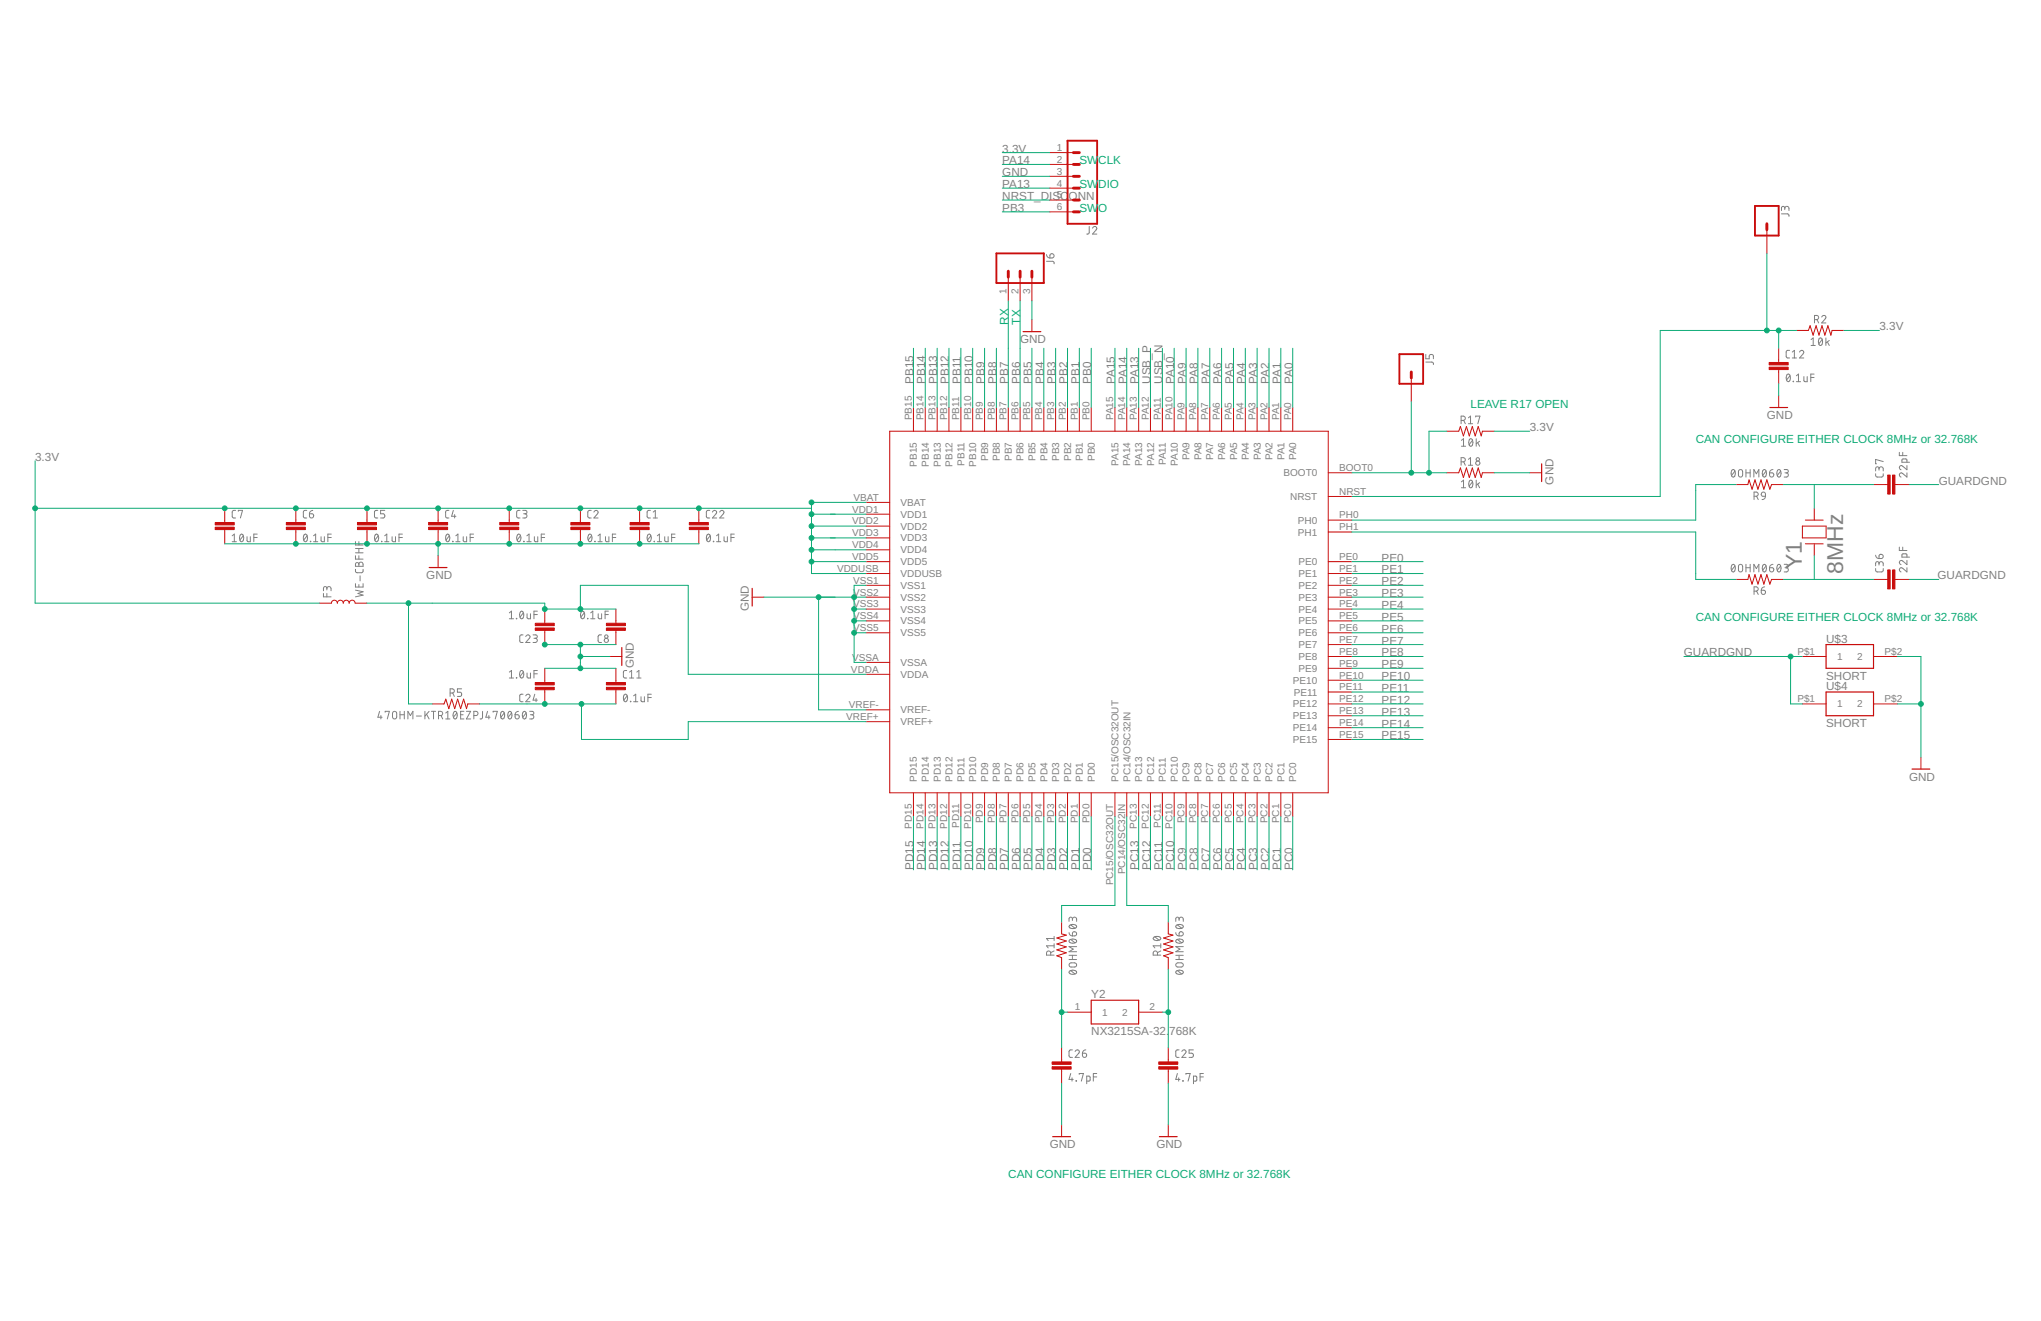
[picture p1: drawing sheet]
<svg xmlns="http://www.w3.org/2000/svg" width="432mm" height="279mm" viewBox="0 0 432 279" stroke-linecap="round" stroke-linejoin="round" font-family="sans-serif">
<g fill="none" stroke="#808080" stroke-width=".21">
<path d="M221.4 55.3h1.4l.2 .5M221.4 53.8l.3 .6 .4 .2M222.2 53.8a.46 .46 0 0 1 .8 .1 .46 .46 0 0 1-.4 .7h-.5zM230.4 47.9v1.4l-.2 .2h-.3M231.1 48.3a.44 .44 0 0 1 .7-.4 .44 .44 0 0 1 .1 .7l-.8 .9h1M376.9 45.2l1.4 .1 .2 .5M377.6 44.1a.44 .44 0 0 1 .4-.5 .44 .44 0 0 1 .5 .5v.4M377.6 44.3v-.3a.35 .35 0 0 0-.4-.4 .35 .35 0 0 0-.3 .4v.5M301.6 76.6h1.4l.3 .5M301.6 75v.9h.8v-.6a.45 .45 0 0 1 .4-.3 .45 .45 0 0 1 .5 .3v.6M378.1 79.2l.2-.1a.95 .95 0 0 1 0 1.6 1.02 1.02 0 0 1-.2-1.5zM378.6 74.1h-.5l-.2 .4v1l.2 .2h.5"/>
<path d="M378.7 79.5l-.7 .9M379.2 75.7h.9M379.2 74.5l.4-.4v1.6M380 79.5l.5-.4v1.6M380.7 74.5a.44 .44 0 0 1 .7-.4 .44 .44 0 0 1 .1 .7l-.8 .9h.9M381.6 79.7l.1 .9 .2 .1h.4v-1M383.1 79.8h.7M383.2 71.8l.4-.3v1.6M383.2 73.1h.8M383.8 79.1h-.7v1.6M383.9 67.6h.4a.44 .44 0 0 0 .5-.4 .44 .44 0 0 0-.5-.5h-.4v1.6M384.4 67.6l.4 .7"/>
<path d="M384.9 71.6l.2-.1a.93 .93 0 0 1 0 1.6 1.01 1.01 0 0 1-.2-1.5zM385.4 67.1a.44 .44 0 0 1 .6-.4 .44 .44 0 0 1 .2 .7l-.8 .9h.9M385.5 71.8l-.7 .9M386.3 71.5v1.6M386.6 72.3l.4 .8M387 72l-.7 .5M309.1 88.9h.5a.46 .46 0 0 0 .4-.4 .46 .46 0 0 0-.4-.5h-.5v1.6M309.1 97.7h.5a.44 .44 0 0 0 .4-.5 .44 .44 0 0 0-.4-.4h-.5v1.6M309.2 93.1l.4-.3v1.6M309.2 94.4h.9M309.7 88.9l.3 .7M309.7 97.7l.3 .7"/>
<path d="M310.7 88.4l.4-.4v1.6M310.7 97.2l.4-.4v1.6M310.7 89.6h.9M310.7 98.4h.9M310.9 92.9l.3-.1a.93 .93 0 0 1 0 1.6 1.01 1.01 0 0 1-.3-1.5zM311.5 93.1l-.7 .9M312.2 88.2v-.2h.9l-.4 1.6M312.3 92.8v1.6M312.6 93.6l.4 .8M313 93.3l-.7 .6M366.4 99.4l.3-.1a.93 .93 0 0 1 0 1.6 .97 .97 0 0 1-.3-1.5zM367.1 99.7l-.8 .9"/>
<path d="M367.9 99.4l.3-.1 .4 .1 .1 1.1a.44 .44 0 0 1-.5 .4 .44 .44 0 0 1-.4-.4zM369.4 99.3v1.6M370.3 99.3v1.6M373 99.4l.3-.1a.93 .93 0 0 1 0 1.6 .99 .99 0 0 1-.3-1.5zM373.6 99.7l-.7 .9M375.1 99.3l-.6 .3-.1 .4M376.1 99.4l.3-.1a.93 .93 0 0 1 0 1.6 .97 .97 0 0 1-.3-1.5zM376.7 99.7l-.7 .9M377.5 99.3h.5a.35 .35 0 0 1 .4 .4 .35 .35 0 0 1-.4 .3h-.4M379.4 80.6l.1 .1zM380 80.7h.9M397.5 99.2a.44 .44 0 0 1 .5-.5 .44 .44 0 0 1 .4 .5v.4"/>
<path d="M397.5 99.4v-.3a.36 .36 0 0 0-.3-.4 .36 .36 0 0 0-.4 .4v.5M398.4 97.6l-1.6-.4v.9h.2M401.8 95.7v.7h1.6M402.5 95.7v.7M403.4 98.5v.9l-.9-.8a.43 .43 0 0 0-.6 .1 .43 .43 0 0 0 .3 .7M403.4 97.8v-.7h-.8l-.2 .1v.6h1.6M49.1 114.6h.9M49.1 113.3l.5-.3v1.6M49.8 107.9l-.5 .1-.2 .3v1l.2 .2 .5 .1M50.4 108.1v-.2h.9l-.4 1.7M50.9 113.1l.2-.1a.95 .95 0 0 1 0 1.6 1.04 1.04 0 0 1-.2-1.5zM51.5 113.3l-.7 .9"/>
<path d="M52.3 113.5v.9l.2 .2h.5v-1.1M53.7 113.7h.7M54.4 113h-.7v1.6M64.4 113.1l.2-.1a.95 .95 0 0 1 0 1.6 1 1 0 0 1-.2-1.5zM64.9 107.9l-.5 .1-.2 .3v1l.2 .2 .5 .1M65 113.3l-.7 .9M65.5 108.7h.5a.44 .44 0 0 1 .4 .5 .44 .44 0 0 1-.5 .3 .44 .44 0 0 1-.4-.4zM65.7 114.5v.1zM66.2 107.9l-.6 .3-.1 .5M66.3 114.6h.9M66.3 113.3l.5-.3v1.6M67.9 113.5v.9l.3 .2h.4v-1.1"/>
<path d="M69.4 113.7h.7M70.1 113h-.7v1.6M75.2 114.6v.7h1.6M75.2 117.5v.8h1.6M75.2 116.9h1.6M75.2 116h1.6M75.3 119.1l.4-.1 .2 .3a.44 .44 0 0 1 .5-.4 .44 .44 0 0 1 .4 .4v.5h-1.6zM75.9 114.6v.7M75.9 116v.9M75.9 117.5v.8M75.9 119.3v.5M79.4 113.1l.3-.1a.95 .95 0 0 1 0 1.6 1 1 0 0 1-.3-1.5z"/>
<path d="M79.9 107.9l-.5 .1-.2 .3v1l.2 .2 .5 .1M80 113.3l-.7 .9M80.7 114.5l.1 .1zM81.4 114.6h.9M81.4 113.3l.4-.3v1.6M81.4 107.9h-.9v.8h.5a.45 .45 0 0 1 .4 .4 .45 .45 0 0 1-.4 .5h-.5M83 113.5v.9l.2 .2h.5v-1.1M84.4 113.7h.7M85.1 113h-.7v1.6M94.5 113.1l.2-.1a.95 .95 0 0 1 0 1.6 1 1 0 0 1-.2-1.5zM95 107.9l-.6 .2-.1 .2v1l.2 .2 .5 .1M95.1 113.3l-.7 .9"/>
<path d="M95.8 114.5v.1zM95.9 107.9l-.4 1.3h1M96.2 108.8v.8M96.4 114.6h.9M96.4 113.3l.5-.3v1.6M98 113.5v.9l.3 .2h.4v-1.1M99.5 113.7h.7M100.2 113h-.7v1.6M109.5 113.1l.2-.1a.93 .93 0 0 1 0 1.6 1.02 1.02 0 0 1-.2-1.5zM110 107.9l-.5 .1-.2 .3v1l.2 .2 .5 .1M110.1 113.3l-.7 .9M110.6 107.9h.5a.36 .36 0 0 1 .4 .4 .36 .36 0 0 1-.4 .4h-.3"/>
<path d="M110.8 114.5l.1 .1zM111 108.7a.44 .44 0 0 1 .5 .4 .44 .44 0 0 1-.5 .5h-.4M111.5 114.6h.9M111.5 113.3l.4-.3v1.6M113.1 113.5v.9l.2 .2h.5v-1.1M114.5 113.7h.7M115.2 113h-.7v1.6M124.6 113.1l.2-.1a.95 .95 0 0 1 0 1.6 1.02 1.02 0 0 1-.2-1.5zM125.1 107.9l-.5 .1-.2 .3v1l.2 .2 .5 .1M125.2 113.3l-.8 .9M125.6 108.3a.44 .44 0 0 1 .7-.3 .44 .44 0 0 1 .1 .7l-.8 .9h.9M125.8 114.5l.1 .1z"/>
<path d="M126.5 114.6h.9M126.5 113.3l.5-.3v1.6M128.1 113.5v.9l.3 .2h.4v-1.1M129.6 113.7h.7M130.3 113h-.7v1.6M137.1 113.1l.3-.1a.95 .95 0 0 1 0 1.6 1 1 0 0 1-.3-1.5zM137.6 107.9l-.5 .1-.2 .3v1l.2 .2 .5 .1M137.7 113.3l-.7 .9M138.2 109.6h.9M138.2 108.3l.4-.4v1.7M138.4 114.5l.1 .1zM139.1 114.6h.9"/>
<path d="M139.1 113.3l.4-.3v1.6M140.6 113.5l.1 .9 .2 .2h.5v-1.1M142.1 113.7h.7M142.8 113h-.7v1.6M149.6 113.1l.3-.1a.95 .95 0 0 1 0 1.6 1.02 1.02 0 0 1-.3-1.5zM150.2 107.9l-.6 .1-.2 .3 .1 1 .1 .2 .6 .1M150.2 113.3l-.7 .9M150.7 108.3a.44 .44 0 0 1 .6-.3 .44 .44 0 0 1 .2 .7l-.8 .9h.9M150.9 114.5l.1 .1zM151.6 114.6h.9M151.6 113.3l.4-.3v1.6M152.3 108.3a.44 .44 0 0 1 .6-.3 .44 .44 0 0 1 .1 .7l-.7 .9h.9"/>
<path d="M153.2 113.5v.9l.2 .2h.5v-1.1M154.6 113.7h.7M155.3 113h-.7v1.6M309.2 101.9l.4-.3v1.6M309.2 103.2h.9M310.9 101.7l.3-.1a.95 .95 0 0 1 0 1.6 1.04 1.04 0 0 1-.3-1.5zM311.5 101.9l-.7 .9M312.3 101.6v1.6M312.6 102.4l.4 .8M313 102.1l-.7 .5M366.4 119.5l.3-.1a.95 .95 0 0 1 0 1.6 1 1 0 0 1-.3-1.5zM367.1 119.7l-.8 .9"/>
<path d="M367.9 119.5l.3-.1 .4 .1 .1 1a.44 .44 0 0 1-.5 .5 .44 .44 0 0 1-.4-.5zM369.4 119.4v1.6M369.4 100h.9M370.3 119.4v1.6M371.1 100.9v-1.6l.5 .9 .5-.9v1.6M371.1 105h.4a.44 .44 0 0 0 .5-.5 .44 .44 0 0 0-.5-.4h-.4v1.6M371.6 105l.4 .7M372.7 104.2l.4-.1 .3 .1 .1 .8-.8-.1-.1-.4zM373 119.5l.3-.1a.95 .95 0 0 1 0 1.6 1.02 1.02 0 0 1-.3-1.5zM373.5 105l-.1 .4-.6 .3M373.6 119.7l-.7 .9M374.4 100h.5a.44 .44 0 0 1 .4 .5 .44 .44 0 0 1-.5 .4 .44 .44 0 0 1-.4-.4z"/>
<path d="M375.1 119.4l-.6 .3-.1 .4M376.1 119.5l.3-.1a.95 .95 0 0 1 0 1.6 1 1 0 0 1-.3-1.5zM376.7 119.7l-.7 .9M377.5 119.4h.5a.36 .36 0 0 1 .4 .3 .36 .36 0 0 1-.4 .4h-.4M377.9 100a.44 .44 0 0 1 .5 .5 .44 .44 0 0 1-.5 .4h-.4M396.8 117.4l.3 .6 .4 .1M396.8 100.2l.1 .5 .3 .2h1l.2-.2v-.5M397.5 119.2a.44 .44 0 0 1 .5-.4 .44 .44 0 0 1 .4 .4v.5M397.5 119.5v-.4a.36 .36 0 0 0-.3-.3 .36 .36 0 0 0-.4 .3v.6M397.6 117.3a.46 .46 0 0 1 .8 .2 .46 .46 0 0 1-.4 .6h-.5zM401.8 115.7v.7h1.6M402.5 115.7v.7"/>
<path d="M403.4 118.5v.9l-.9-.7a.44 .44 0 0 0-.6 .1 .44 .44 0 0 0 .3 .6M403.4 117.8v-.5l-.1-.2-.9 .2v.5h1.6M403.4 100v.9l-.9-.7a.43 .43 0 0 0-.6 .1 .43 .43 0 0 0 .3 .6M68.4 125.5v.7h1.6M69.2 124.5a.44 .44 0 0 1 .4-.4 .44 .44 0 0 1 .4 .4v.4M69.2 124.8v-.4a.36 .36 0 0 0-.4-.3 .36 .36 0 0 0-.4 .3v.5M69.2 125.5v.7M75.2 120.4v.5l.4 .2h1l.2-.2v-.5M75.2 124.8l1.6 .4-1.1 .3 1.1 .4-1.6 .3M75.2 123.4v.8h1.6v-.8M75.9 123.6v.6M76.2 121.8v1.1"/>
<path d="M107.8 130.9h.8M107.8 129.6l.4-.3v1.6M109.2 130.8l.1 .1zM110.1 129.4l.3-.1a.95 .95 0 0 1 0 1.6 1.02 1.02 0 0 1-.3-1.5zM110.7 134.3h-.5l-.2 .3v1.1l.2 .2h.5M110.7 129.6l-.7 .9M111.2 134.6a.44 .44 0 0 1 .7-.3 .44 .44 0 0 1 .1 .7l-.8 .9h.9M111.5 129.8v.9l.3 .2h.4v-1.1M112.8 134.3h.5a.36 .36 0 0 1 .4 .3 .36 .36 0 0 1-.4 .4h-.3M113 130h.7M113.2 135a.44 .44 0 0 1 .5 .4 .44 .44 0 0 1-.5 .5h-.4M113.7 129.3h-.7v1.6"/>
<path d="M123 129.4l.3-.1a.95 .95 0 0 1 0 1.6 1.02 1.02 0 0 1-.3-1.5zM123.6 129.6l-.7 .9M124.3 130.8l.1 .1zM125 130.9h.9M125 129.6l.4-.3v1.6M126.6 129.8v.9l.2 .2h.5v-1.1M127.3 134.3h-.5l-.3 .3 .1 1.1 .2 .2h.5M128 130h.7M128.7 129.3h-.7v1.6M369.4 120.1h.9M371.1 121v-1.6l.5 .8 .5-.8v1.6M371.1 125h.4a.46 .46 0 0 0 .5-.4 .46 .46 0 0 0-.5-.5h-.4v1.6"/>
<path d="M371.6 125l.4 .7M372.6 124.8h.5a.45 .45 0 0 1 .4 .5 .45 .45 0 0 1-.5 .4 .45 .45 0 0 1-.4-.4zM373.3 124.1l-.6 .3-.1 .4M374.4 120.1h.5a.44 .44 0 0 1 .4 .5 .44 .44 0 0 1-.5 .4 .44 .44 0 0 1-.4-.5zM377.9 120.1a.44 .44 0 0 1 .5 .4 .44 .44 0 0 1-.5 .5h-.4M396.8 120.2l.1 .6 .3 .2 1-.1 .2-.1v-.6M403.4 120.1v.9l-.9-.8a.44 .44 0 0 0-.6 .1 .44 .44 0 0 0 .3 .7M80.3 150.5l-.4 1.2h.9M80.6 151.3v.8M81.5 150.6v-.1h.9l-.5 1.6M83.2 150.6l.3-.1 .3 .1 .1 1a.44 .44 0 0 1-.4 .5 .44 .44 0 0 1-.5-.5zM84.6 150.5v1.6"/>
<path d="M84.6 151.2h.9M85.5 150.5v1.6M86.3 152.1v-1.6l.5 .8 .6-.8v1.6M88.1 151.4h1.1M89.9 150.5v1.6M90.3 151.1l.5 1M90.8 150.5l-.9 .9M91.3 150.5h.9M91.7 150.5v1.6M92.8 151.3h.4a.44 .44 0 0 0 .5-.4 .44 .44 0 0 0-.5-.4h-.4v1.6M93.3 151.3l.4 .8M94.3 150.8l.4-.3v1.6"/>
<path d="M94.3 152.1h.9M95.2 146.6h.5a.44 .44 0 0 0 .4-.5 .44 .44 0 0 0-.4-.4h-.5v1.6M95.8 146.6l.3 .7M96.1 150.6l.2-.1a.95 .95 0 0 1 0 1.6 1.02 1.02 0 0 1-.2-1.5zM96.6 150.8l-.7 .9M97.5 151.2h.5M97.7 145.7h-.9v.7h.5a.45 .45 0 0 1 .4 .5 .45 .45 0 0 1-.4 .4h-.5M98.1 150.5h-.6v1.6h.6M98.7 150.5h.9l-.9 1.6h.9M100.2 151.3h.5a.44 .44 0 0 0 .4-.4 .44 .44 0 0 0-.4-.4h-.5v1.6M102.1 150.5v1.3l-.5 .3M103.1 150.5l-.3 1.2h.9"/>
<path d="M103.4 151.3v.8M104.3 150.6v-.1h.9l-.4 1.6M106.1 150.6l.2-.1a.95 .95 0 0 1 0 1.6 1.02 1.02 0 0 1-.2-1.5zM106.7 150.8l-.7 .9M107.6 150.6l.3-.1a.95 .95 0 0 1 0 1.6 1.02 1.02 0 0 1-.3-1.5zM107.8 142.2l.4-.4v1.6M107.8 143.4h.8M108.2 150.8l-.7 .9M109 151.2h.5a.45 .45 0 0 1 .4 .5 .45 .45 0 0 1-.5 .4 .45 .45 0 0 1-.4-.5zM109.2 143.3l.1 .1zM109.7 150.5l-.6 .2-.1 .5M110.1 141.9l.3-.1a.93 .93 0 0 1 0 1.6 .99 .99 0 0 1-.3-1.5z"/>
<path d="M110.7 146.8l-.5 .1-.2 .3v1l.2 .2h.5M110.7 150.6l.3-.1a.95 .95 0 0 1 0 1.6 1 1 0 0 1-.3-1.5zM110.7 142.2l-.7 .9M111.2 147.2a.44 .44 0 0 1 .7-.4 .44 .44 0 0 1 .1 .7l-.8 .9h.9M111.3 150.8l-.7 .9M111.5 142.3v1l.3 .1h.4v-1.1M112.1 150.5h.5a.36 .36 0 0 1 .3 .3 .36 .36 0 0 1-.3 .4h-.4M112.5 151.2a.44 .44 0 0 1 .4 .4 .44 .44 0 0 1-.4 .5h-.4M113 142.5h.7M113.1 146.8l-.3 1.3h.9M113.4 147.7v.7M113.7 141.8h-.7v1.6"/>
<path d="M132.1 146.9l.2-.1a.93 .93 0 0 1 0 1.6 .99 .99 0 0 1-.2-1.5zM132.6 141.8h-.5l-.2 .4v1l.2 .2h.5M132.7 147.2l-.7 .9M133.2 143.4h.9M133.2 142.2l.4-.4v1.6M133.4 148.3l.1 .1zM134 148.4h.9M134 147.2l.5-.4v1.6M134.7 143.4h.9M134.7 142.2l.5-.4v1.6M135.6 147.4v.9l.3 .1h.4v-1M137.1 147.5h.7"/>
<path d="M137.8 146.8h-.7v1.6M223 198.1v.8M223 199.6v.9M223 198.5h-1.6l.4 .4M226.2 197.3l.3 .5 .4 .2M226.3 198.8a1.02 1.02 0 0 1 1.5 .3 .95 .95 0 0 1-1.6 0zM226.3 195.7a1.02 1.02 0 0 1 1.5 .3 .95 .95 0 0 1-1.6 0zM226.5 198.7l.9 .7M226.5 195.6l.9 .7M226.9 194.4a.44 .44 0 0 1 .4-.4 .44 .44 0 0 1 .5 .4v.5M226.9 194.7v-.4a.36 .36 0 0 0-.4-.3 .36 .36 0 0 0-.3 .3v.6M227 197.2a.46 .46 0 0 1 .7 .1 .46 .46 0 0 1-.4 .7h-.4z"/>
<path d="M244.1 198.2a.99 .99 0 0 1 1.5 .3 .95 .95 0 0 1-1.6 0zM244.3 198.1l.9 .8M245.6 199.6v.9M248.8 197.3l.1 .4 .5 .3M248.9 198.8a.99 .99 0 0 1 1.4 .3 .93 .93 0 0 1-1.5 0zM248.9 195.7a.99 .99 0 0 1 1.4 .3 .93 .93 0 0 1-1.5 0zM249.1 198.7l.9 .7M249.1 195.6l.9 .7M249.4 194.4a.44 .44 0 0 1 .5-.4 .44 .44 0 0 1 .4 .4v.5M249.4 194.7v-.4a.35 .35 0 0 0-.3-.3 .35 .35 0 0 0-.3 .3v.6M249.6 197.2a.46 .46 0 0 1 .7 .1 .46 .46 0 0 1-.4 .7h-.5zM222.3 202v-.4a.44 .44 0 0 0-.5-.5 .44 .44 0 0 0-.4 .5v.4h1.6"/>
<path d="M223 200h-1.6l.4 .5M223 201.1l-.7 .4M226.2 202.9h1.6M226.2 202.1h1.6M226.3 205.4a1.02 1.02 0 0 1 1.5 .2 .95 .95 0 0 1-1.6 0zM226.3 203.8l1-.2a.44 .44 0 0 1 .5 .5 .44 .44 0 0 1-.5 .4h-.9l-.2-.4zM226.5 205.3l.9 .7M226.9 202.1v.8M227.8 200.2h-1.6l.9 .5-.9 .6h1.6M244.9 202v-.4a.46 .46 0 0 0-.5-.5 .46 .46 0 0 0-.4 .5v.4h1.6M245.6 201.1l-.7 .4M245.6 200h-1.6l.3 .5"/>
<path d="M248.8 202.9h1.5M248.8 202.1h1.5M248.9 205.4a.99 .99 0 0 1 1.4 .2 .93 .93 0 0 1-1.5 0zM248.9 203.8l1-.2a.44 .44 0 0 1 .4 .5 .44 .44 0 0 1-.4 .4l-1-.1-.1-.3zM249.1 205.3l.9 .7M249.4 202.1v.8M250.3 200.2h-1.5l.8 .5-.8 .6h1.5M226.5 227.1l-.3 1.2h.9M226.8 228v.7M226.9 222.1h-.5l-.2 .3v1l.2 .2h.5M227.5 222.4a.44 .44 0 0 1 .6-.3 .44 .44 0 0 1 .1 .7l-.7 .8h.8M227.6 228.6l.2 .1z"/>
<path d="M228.3 227.2v-.1h.9l-.4 1.6M229 222.8h.5a.45 .45 0 0 1 .4 .5 .45 .45 0 0 1-.5 .4 .45 .45 0 0 1-.4-.5zM229.7 222.1l-.4 .1-.3 .6M229.9 228.7l.7-.2-.1-.9h-.6v1.6M231.3 227.8h.7M232 227.1h-.7v1.6M249.1 227.1l-.3 1.2h.8M249.4 228v.7M249.4 222.1h-.4l-.2 .3v1l.2 .2h.4M250 222.4a.43 .43 0 0 1 .7-.3 .43 .43 0 0 1 .1 .7l-.8 .8h.9M250.2 228.6l.1 .1zM250.9 227.2v-.1h.9l-.4 1.6"/>
<path d="M252.5 222.1h-.9v.7h.5a.45 .45 0 0 1 .4 .4 .45 .45 0 0 1-.4 .4h-.5M252.5 228.7l.6-.1 .1-.7-.1-.3h-.6v1.6M253.9 227.8h.7M254.6 227.1h-.7v1.6"/>
<circle cx="312.6" cy="98" r=".45"/>
<circle cx="312.7" cy="97.1" r=".36"/>
<circle cx="128.3" cy="134.6" r=".36"/>
<circle cx="128.3" cy="135.5" r=".44"/>
</g>
<g fill="none" stroke="#c90d0c" stroke-width=".21">
<path d="M222.1 32.3h5M222.1 34.8h5M222.1 37.3h5M222.1 39.8h5M213.3 58.6v5M215.8 58.6v5M218.3 58.6v5M222.1 42.3h5M222.1 44.8h5M373.8 48.6v5M218.3 67.6v2.5M298.6 79.9v5"/>
<path d="M376.3 73.7v3M376.3 78.2v3M380.1 69.9h2.5l.3-1 .7 2 .6-2 .6 2 .7-2 .6 2 .6-2 .6 2 .3-1h2.5M188.2 91.2h92.8v76.5h-92.8zM193.3 86.2v5M195.7 86.2v5M198.3 86.2v5M200.8 86.2v5M203.3 86.2v5M205.8 86.2v5M208.3 86.2v5M210.8 86.2v5"/>
<path d="M213.3 86.2v5M215.8 86.2v5M218.3 86.2v5M220.8 86.2v5M223.3 86.2v5M225.8 86.2v5M228.3 86.2v5M230.9 86.2v5M235.9 86.2v5M238.4 86.2v5M240.9 86.2v5M243.4 86.2v5"/>
<path d="M245.9 86.2v5M248.4 86.2v5M250.9 86.2v5M253.4 86.2v5M255.9 86.2v5M258.4 86.2v5M261 86.2v5M263.5 86.2v5M266 86.2v5M268.5 86.2v5M271 86.2v5M273.5 86.2v5"/>
<path d="M281 100h5M306.1 91.2h2.5l.4-1 .6 2 .6-2 .7 2 .6-2 .6 2 .6-2 .7 2 .2-1h2.5M306.1 100h2.5l.4-1 .6 2 .6-2 .7 2 .6-2 .6 2 .6-2 .7 2 .2-1h2.5M323.6 100h2.6M376.3 83.7v2.5M47.5 107.5v3M47.5 112v3M62.6 107.5v3M62.6 112v3M77.6 107.5v3M77.6 112v3M92.7 107.5v3"/>
<path d="M92.7 112v3M92.7 117.5v2.5M107.7 107.5v3M107.7 112v3M122.8 107.5v3M122.8 112v3M135.3 107.5v3M135.3 112v3M147.8 107.5v3M147.8 112v3M183.2 118.8h5M183.2 106.3h5"/>
<path d="M183.2 108.8h5M183.2 111.3h5M183.2 113.8h5M183.2 116.3h5M281 105h5M281 118.8h5M281 110h5M281 112.5h5M367.3 102.5h2.5l.2-1 .7 2 .6-2 .6 2 .7-2 .6 2 .6-2 .6 2 .4-1h2.5M381.3 111.3h5v2.5h-5zM382 110h3.7M382 115h3.7"/>
<path d="M383.8 107.5v2.5M383.8 115v2.5M396.4 102.5h3M400.9 102.5h3M67.6 127.6h2.5a.62 .62 0 0 1 .6-.7 .62 .62 0 0 1 .7 .7 .62 .62 0 0 1 .6-.7 .62 .62 0 0 1 .6 .7 .62 .62 0 0 1 .6-.7 .62 .62 0 0 1 .7 .7 .63 .63 0 0 1 .6-.7 .63 .63 0 0 1 .6 .7h2.5M115.3 128.8v3M115.3 133.3v3M129.1 138.9h2.5M130.3 128.8v3M130.3 133.3v3M159.1 126.3h2.5M183.2 133.8h5"/>
<path d="M183.2 121.3h5M183.2 123.8h5M183.2 126.3h5M183.2 128.8h5M183.2 131.3h5M281 133.8h5M281 121.3h5M281 123.8h5M281 126.3h5M281 128.8h5M281 131.3h5M281 136.3h5"/>
<path d="M281 138.9h5M367.3 122.6h2.5l.2-1.1 .7 2 .6-2 .6 2 .7-2 .6 2 .6-2 .6 2 .4-.9h2.5M381.3 138.9h5M396.4 138.9h5M396.4 122.6h3M400.9 122.6h3M91.4 148.9h2.5l.4-1 .7 2 .6-2 .6 2 .6-2 .7 2 .6-2 .6 2 .3-1h2.5M115.3 141.4v3M115.3 145.9v3M130.3 141.4v3M130.3 145.9v3M183.2 140.1h5"/>
<path d="M183.2 142.6h5M183.2 152.6h5M183.2 150.1h5M281 141.4h5M281 143.9h5M281 146.4h5M281 148.9h5M281 151.4h5M281 153.9h5M281 156.4h5M381.3 148.9h5M396.4 148.9h5"/>
<path d="M193.3 167.7v5M195.7 167.7v5M198.3 167.7v5M200.8 167.7v5M203.3 167.7v5M205.8 167.7v5M208.3 167.7v5M210.8 167.7v5M213.3 167.7v5M215.8 167.7v5M218.3 167.7v5M220.8 167.7v5"/>
<path d="M223.3 167.7v5M225.8 167.7v5M228.3 167.7v5M230.9 167.7v5M235.9 167.7v5M238.4 167.7v5M240.9 167.7v5M243.4 167.7v5M245.9 167.7v5M248.4 167.7v5M250.9 167.7v5M253.4 167.7v5"/>
<path d="M255.9 167.7v5M258.4 167.7v5M261 167.7v5M263.5 167.7v5M266 167.7v5M268.5 167.7v5M271 167.7v5M273.5 167.7v5M406.4 160.2v2.5M224.6 195v2.5l1 .3-2 .6 2 .6-2 .7 2 .6-2 .6 2 .6-2 .7 1 .3v2.5M247.2 195v2.5l1 .3-2 .6 2 .6-2 .7 2 .6-2 .6 2 .6-2 .7 1 .3v2.5M225.8 214.1h5.1"/>
<path d="M240.9 214.1h5M224.6 221.6v3M224.6 226.1v3M224.6 237.9v2.5M247.2 221.6v3M247.2 226.1v3M247.2 237.9v2.5"/>
</g>
<g fill="#c90d0c" stroke="#c90d0c" stroke-width=".21">
<path d="M400.4 120.5h.5v4.1h-.5z"/>
<path d="M399.4 120.5h.5v4.1h-.5z"/>
<path d="M400.4 100.5h.5v4h-.5z"/>
<path d="M399.4 100.5h.5v4h-.5z"/>
<path d="M133.3 111.5h4v.5h-4z"/>
<path d="M133.3 110.5h4v.5h-4z"/>
<path d="M120.8 111.5h4v.5h-4z"/>
<path d="M120.8 110.5h4v.5h-4z"/>
<path d="M105.7 111.5h4v.5h-4z"/>
<path d="M105.7 110.5h4v.5h-4z"/>
<path d="M90.7 111.5h4v.5h-4z"/>
<path d="M90.7 110.5h4v.5h-4z"/>
<path d="M75.6 111.5h4.1v.5h-4.1z"/>
<path d="M75.6 110.5h4.1v.5h-4.1z"/>
<path d="M60.6 111.5h4v.5h-4z"/>
<path d="M60.6 110.5h4v.5h-4z"/>
<path d="M45.5 111.5h4.1v.5h-4.1z"/>
<path d="M45.5 110.5h4.1v.5h-4.1z"/>
<path d="M128.3 131.8h4v.5h-4z"/>
<path d="M128.3 132.8h4v.5h-4z"/>
<path d="M128.3 145.4h4v.5h-4z"/>
<path d="M128.3 144.4h4v.5h-4z"/>
<path d="M145.8 111.5h4.1v.5h-4.1z"/>
<path d="M145.8 110.5h4.1v.5h-4.1z"/>
<path d="M113.2 131.8h4.1v.5h-4.1z"/>
<path d="M113.2 132.8h4.1v.5h-4.1z"/>
<path d="M113.2 144.4h4.1v.5h-4.1z"/>
<path d="M113.2 145.4h4.1v.5h-4.1z"/>
<path d="M245.2 225.6h4v.5h-4z"/>
<path d="M245.2 224.6h4v.5h-4z"/>
<path d="M222.6 225.6h4v.5h-4z"/>
<path d="M222.6 224.6h4v.5h-4z"/>
<path d="M374.3 77.7h4v.5h-4z"/>
<path d="M374.3 76.7h4v.5h-4z"/>
</g>
<path d="M225.8 29.8h6.3v17.5h-6.3zM210.8 53.6h10v6.3h-10zM371.3 43.6h5v6.2h-5zM296.1 74.9h5v6.3h-5z" fill="none" stroke="#c90d0c" stroke-width=".4"/>
<path d="M227.1 37.3h1.2M227.1 34.8h1.2M227.1 32.3h1.2M227.1 39.8h1.2M213.3 57.4v1.2M215.8 57.4v1.2M218.3 57.4v1.2M227.1 42.3h1.2M227.1 44.8h1.2M373.8 47.3v1.3M298.6 78.7v1.2" fill="none" stroke="#c90d0c" stroke-width=".61"/>
<path d="M216.5 70.1h3.7M326.2 98.1v3.8M374.4 86.2h3.8M90.8 120h3.8M131.6 137v3.7M159.1 124.4v3.8M386.3 136.3h10.1v5.1h-10.1zM386.3 146.4h10.1v5h-10.1zM404.5 162.7h3.8M230.9 211.6h10v5h-10zM222.7 240.4h3.8M245.3 240.4h3.7" fill="none" stroke="#c90d0c" stroke-width=".25"/>
<g fill="none" stroke="#0dab76" stroke-width=".21">
<path d="M212 37.3h10.1M212 32.3h10.1M212 39.8h10.1M212 34.8h10.1M212 44.8h10.1M212 42.3h10.1M373.8 53.6v16.3M193.3 73.7v12.5M195.7 73.7v12.5M198.3 73.7v12.5M200.8 73.7v12.5M203.3 73.7v12.5"/>
<path d="M205.8 73.7v12.5M208.3 73.7v12.5M210.8 73.7v12.5M213.3 63.6v22.6M215.8 63.6v22.6M218.3 63.6v4M218.3 73.7v12.5M220.8 73.7v12.5M223.3 73.7v12.5M225.8 73.7v12.5M228.3 73.7v12.5M230.9 73.7v12.5"/>
<path d="M235.9 73.7v12.5M238.4 73.7v12.5M240.9 73.7v12.5M243.4 73.7v12.5M245.9 73.7v12.5M248.4 73.7v12.5M250.9 73.7v12.5M253.4 73.7v12.5M255.9 73.7v12.5M258.4 73.7v12.5M261 73.7v12.5M263.5 73.7v12.5"/>
<path d="M266 73.7v12.5M268.5 73.7v12.5M271 73.7v12.5M273.5 73.7v12.5M376.3 69.9v3.8M380.1 69.9h-28.9v35.1h-65.2M390.1 69.9h7.5M7.4 97.5v30.1h60.2M286 100h20.1M298.6 84.9v15.1M306.1 91.2h-3.8v8.8M316.1 100h7.5"/>
<path d="M316.1 91.2h7.5M376.3 81.2v2.5M7.4 107.5h164.3M47.5 115h100.3M92.7 115v2.5M171.7 116.3h11.5M171.7 113.8h11.5M171.7 111.3h11.5M171.7 108.8h11.5M171.7 118.8h11.5M183.2 106.3h-11.5v15h11.5M286 118.8h15.1"/>
<path d="M286 112.5h72.8v10.1h8.5M367.3 102.5h-8.5v7.5h-72.8M377.3 102.5h19.1M383.8 102.5v5M383.8 117.5v5.1M403.9 102.5h6.3M77.6 127.6h37.7v1.2h15M86.4 127.6v21.3h5M115.3 136.3h15M122.8 128.8v-5h22.8v18.8h37.6M122.8 136.3v5.1M122.8 138.9h6.3"/>
<path d="M161.6 126.3h21.6M173.2 126.3v23.8h10M180.7 133.8h2.5M180.7 128.8h2.5M180.7 131.3h2.5M183.2 123.8h-2.5v16.3h2.5M286 136.3h15.1M286 138.9h15.1M286 126.3h15.1M286 133.8h15.1M286 123.8h15.1M286 128.8h15.1"/>
<path d="M286 131.3h15.1M286 121.3h15.1M356.3 138.9h25M377.3 122.6h19.1M378.8 138.9v10h2.5M401.4 138.9h5v21.3M403.9 122.6h6.3M101.5 148.9h28.8M115.3 141.4h15M123 148.9v7.5h22.6v-3.8h37.6M286 141.4h15.1M286 148.9h15.1"/>
<path d="M286 156.4h15.1M286 143.9h15.1M286 146.4h15.1M286 151.4h15.1M286 153.9h15.1M401.4 148.9h5M193.3 172.7v11.3M195.7 172.7v11.3M198.3 172.7v11.3M200.8 172.7v11.3M203.3 172.7v11.3M205.8 172.7v11.3"/>
<path d="M208.3 172.7v11.3M210.8 172.7v11.3M213.3 172.7v11.3M215.8 172.7v11.3M218.3 172.7v11.3M220.8 172.7v11.3M223.3 172.7v11.3M225.8 172.7v11.3M228.3 172.7v11.3M230.9 172.7v11.3M235.9 172.7v18.8h-11.3v3.5M238.4 172.7v18.8h8.8v3.5"/>
<path d="M240.9 172.7v11.3M243.4 172.7v11.3M245.9 172.7v11.3M248.4 172.7v11.3M250.9 172.7v11.3M253.4 172.7v11.3M255.9 172.7v11.3M258.4 172.7v11.3M261 172.7v11.3M263.5 172.7v11.3M266 172.7v11.3M268.5 172.7v11.3"/>
<path d="M271 172.7v11.3M273.5 172.7v11.3M224.6 205v16.6M224.6 214.1h1.2M245.9 214.1h1.3M247.2 205v16.6M224.6 229.1v8.8M247.2 229.1v8.8"/>
</g>
<g fill="#0dab76" stroke="#0dab76" stroke-width=".21">
<circle cx="62.6" cy="115" r=".51"/>
<circle cx="77.6" cy="115" r=".51"/>
<circle cx="92.7" cy="115" r=".51"/>
<circle cx="107.7" cy="115" r=".51"/>
<circle cx="122.8" cy="115" r=".51"/>
<circle cx="135.3" cy="115" r=".51"/>
<circle cx="122.8" cy="136.3" r=".51"/>
<circle cx="122.8" cy="141.4" r=".51"/>
<circle cx="122.8" cy="138.9" r=".51"/>
<circle cx="115.3" cy="136.3" r=".51"/>
<circle cx="180.7" cy="126.3" r=".51"/>
<circle cx="180.7" cy="128.8" r=".51"/>
<circle cx="180.7" cy="131.3" r=".51"/>
<circle cx="180.7" cy="133.8" r=".51"/>
<circle cx="173.2" cy="126.3" r=".51"/>
<circle cx="406.4" cy="148.9" r=".51"/>
<circle cx="122.8" cy="107.5" r=".51"/>
<circle cx="107.7" cy="107.5" r=".51"/>
<circle cx="92.7" cy="107.5" r=".51"/>
<circle cx="77.6" cy="107.5" r=".51"/>
<circle cx="62.6" cy="107.5" r=".51"/>
<circle cx="135.3" cy="107.5" r=".51"/>
<circle cx="171.7" cy="111.3" r=".51"/>
<circle cx="171.7" cy="113.8" r=".51"/>
<circle cx="171.7" cy="116.3" r=".51"/>
<circle cx="171.7" cy="108.8" r=".51"/>
<circle cx="47.5" cy="107.5" r=".51"/>
<circle cx="7.4" cy="107.5" r=".51"/>
<circle cx="147.8" cy="107.5" r=".51"/>
<circle cx="171.7" cy="106.3" r=".51"/>
<circle cx="171.7" cy="118.8" r=".51"/>
<circle cx="122.8" cy="128.8" r=".51"/>
<circle cx="86.4" cy="127.6" r=".51"/>
<circle cx="115.3" cy="128.8" r=".51"/>
<circle cx="115.3" cy="148.9" r=".51"/>
<circle cx="123" cy="148.9" r=".51"/>
<circle cx="224.6" cy="214.1" r=".51"/>
<circle cx="247.2" cy="214.1" r=".51"/>
<circle cx="373.8" cy="69.9" r=".51"/>
<circle cx="376.3" cy="69.9" r=".51"/>
<circle cx="302.3" cy="100" r=".51"/>
<circle cx="298.6" cy="100" r=".51"/>
<circle cx="378.8" cy="138.9" r=".51"/>
</g>
<g font-size="4.8" fill="#808080">
<text x="381.2" y="120.3" transform="rotate(-90 381.2 120.3)">Y1</text>
<text x="390" y="121.4" transform="rotate(-90 390 121.4)">8MHz</text>
</g>
<g font-size="2.5" fill="#808080">
<text x="212.1" y="32.3">3.3V</text>
<text x="212.1" y="34.8">PA14</text>
<text x="212.1" y="37.3">GND</text>
<text x="212.1" y="39.8">PA13</text>
<text x="212.1" y="44.8">PB3</text>
<text x="212.1" y="42.3">NRST_DISC</text>
<text x="226.1" y="42.3">ONN</text>
<text x="397.6" y="69.9">3.3V</text>
<text x="215.8" y="72.6">GND</text>
<text x="193.2" y="81.2" transform="rotate(-90 193.2 81.2)">PB15</text>
<text x="195.8" y="81.2" transform="rotate(-90 195.8 81.2)">PB14</text>
<text x="198.3" y="81.2" transform="rotate(-90 198.3 81.2)">PB13</text>
<text x="200.8" y="81.2" transform="rotate(-90 200.8 81.2)">PB12</text>
<text x="203.3" y="81.2" transform="rotate(-90 203.3 81.2)">PB11</text>
<text x="205.8" y="81.2" transform="rotate(-90 205.8 81.2)">PB10</text>
<text x="208.3" y="81.2" transform="rotate(-90 208.3 81.2)">PB9</text>
<text x="210.8" y="81.2" transform="rotate(-90 210.8 81.2)">PB8</text>
<text x="213.3" y="81.2" transform="rotate(-90 213.3 81.2)">PB7</text>
<text x="215.8" y="81.2" transform="rotate(-90 215.8 81.2)">PB6</text>
<text x="218.3" y="81.2" transform="rotate(-90 218.3 81.2)">PB5</text>
<text x="220.8" y="81.2" transform="rotate(-90 220.8 81.2)">PB4</text>
<text x="223.3" y="81.2" transform="rotate(-90 223.3 81.2)">PB3</text>
<text x="225.8" y="81.2" transform="rotate(-90 225.8 81.2)">PB2</text>
<text x="228.4" y="81.2" transform="rotate(-90 228.4 81.2)">PB1</text>
<text x="230.9" y="81.2" transform="rotate(-90 230.9 81.2)">PB0</text>
<text x="235.9" y="81.2" transform="rotate(-90 235.9 81.2)">PA15</text>
<text x="238.4" y="81.2" transform="rotate(-90 238.4 81.2)">PA14</text>
<text x="240.9" y="81.2" transform="rotate(-90 240.9 81.2)">PA13</text>
<text x="243.4" y="81.2" transform="rotate(-90 243.4 81.2)">USB_P</text>
<text x="245.9" y="81.2" transform="rotate(-90 245.9 81.2)">USB_N</text>
<text x="248.4" y="81.2" transform="rotate(-90 248.4 81.2)">PA10</text>
<text x="250.9" y="81.2" transform="rotate(-90 250.9 81.2)">PA9</text>
<text x="253.4" y="81.2" transform="rotate(-90 253.4 81.2)">PA8</text>
<text x="255.9" y="81.2" transform="rotate(-90 255.9 81.2)">PA7</text>
<text x="258.4" y="81.2" transform="rotate(-90 258.4 81.2)">PA6</text>
<text x="261" y="81.2" transform="rotate(-90 261 81.2)">PA5</text>
<text x="263.5" y="81.2" transform="rotate(-90 263.5 81.2)">PA4</text>
<text x="266" y="81.2" transform="rotate(-90 266 81.2)">PA3</text>
<text x="268.5" y="81.2" transform="rotate(-90 268.5 81.2)">PA2</text>
<text x="271" y="81.2" transform="rotate(-90 271 81.2)">PA1</text>
<text x="273.5" y="81.2" transform="rotate(-90 273.5 81.2)">PA0</text>
<text x="373.8" y="88.7">GND</text>
<text x="323.6" y="91.2">3.3V</text>
<text x="7.4" y="97.5">3.3V</text>
<text x="328.7" y="102.5" transform="rotate(-90 328.7 102.5)">GND</text>
<text x="410.2" y="102.5">GUARDGND</text>
<text x="292.3" y="118.8">PE0</text>
<text x="90.2" y="122.6">GND</text>
<text x="292.3" y="121.3">PE1</text>
<text x="292.3" y="123.8">PE2</text>
<text x="409.9" y="122.6">GUARDGND</text>
<text x="158.4" y="129.3" transform="rotate(-90 158.4 129.3)">GND</text>
<text x="292.3" y="126.3">PE3</text>
<text x="292.3" y="128.8">PE4</text>
<text x="292.3" y="131.3">PE5</text>
<text x="292.3" y="133.8">PE6</text>
<text x="292.3" y="136.3">PE7</text>
<text x="386.3" y="136">U$3</text>
<text x="134.1" y="141.4" transform="rotate(-90 134.1 141.4)">GND</text>
<text x="292.3" y="138.8">PE8</text>
<text x="292.3" y="141.4">PE9</text>
<text x="292.3" y="143.9">PE10</text>
<text x="356.2" y="138.8">GUARDGND</text>
<text x="386.3" y="143.7">SHORT</text>
<text x="292.3" y="146.4">PE11</text>
<text x="292.3" y="148.9">PE12</text>
<text x="386.3" y="146">U$4</text>
<text x="292.3" y="151.4">PE13</text>
<text x="292.3" y="153.9">PE14</text>
<text x="386.3" y="153.8">SHORT</text>
<text x="292.3" y="156.4">PE15</text>
<text x="403.9" y="165.2">GND</text>
<text x="193.2" y="184" transform="rotate(-90 193.2 184)">PD15</text>
<text x="195.8" y="184" transform="rotate(-90 195.8 184)">PD14</text>
<text x="198.3" y="184" transform="rotate(-90 198.3 184)">PD13</text>
<text x="200.8" y="184" transform="rotate(-90 200.8 184)">PD12</text>
<text x="203.3" y="184" transform="rotate(-90 203.3 184)">PD11</text>
<text x="205.8" y="184" transform="rotate(-90 205.8 184)">PD10</text>
<text x="208.3" y="184" transform="rotate(-90 208.3 184)">PD9</text>
<text x="210.8" y="184" transform="rotate(-90 210.8 184)">PD8</text>
<text x="213.3" y="184" transform="rotate(-90 213.3 184)">PD7</text>
<text x="215.8" y="184" transform="rotate(-90 215.8 184)">PD6</text>
<text x="218.3" y="184" transform="rotate(-90 218.3 184)">PD5</text>
<text x="220.8" y="184" transform="rotate(-90 220.8 184)">PD4</text>
<text x="223.3" y="184" transform="rotate(-90 223.3 184)">PD3</text>
<text x="225.8" y="184" transform="rotate(-90 225.8 184)">PD2</text>
<text x="228.4" y="184" transform="rotate(-90 228.4 184)">PD1</text>
<text x="230.9" y="184" transform="rotate(-90 230.9 184)">PD0</text>
<text x="240.9" y="184" transform="rotate(-90 240.9 184)">PC13</text>
<text x="243.4" y="184" transform="rotate(-90 243.4 184)">PC12</text>
<text x="245.9" y="184" transform="rotate(-90 245.9 184)">PC11</text>
<text x="248.4" y="184" transform="rotate(-90 248.4 184)">PC10</text>
<text x="250.9" y="184" transform="rotate(-90 250.9 184)">PC9</text>
<text x="253.4" y="184" transform="rotate(-90 253.4 184)">PC8</text>
<text x="255.9" y="184" transform="rotate(-90 255.9 184)">PC7</text>
<text x="258.4" y="184" transform="rotate(-90 258.4 184)">PC6</text>
<text x="261" y="184" transform="rotate(-90 261 184)">PC5</text>
<text x="263.5" y="184" transform="rotate(-90 263.5 184)">PC4</text>
<text x="266" y="184" transform="rotate(-90 266 184)">PC3</text>
<text x="268.5" y="184" transform="rotate(-90 268.5 184)">PC2</text>
<text x="271" y="184" transform="rotate(-90 271 184)">PC1</text>
<text x="273.5" y="184" transform="rotate(-90 273.5 184)">PC0</text>
<text x="230.9" y="211.2">Y2</text>
<text x="230.9" y="219">NX3215SA-32.</text>
<text x="247.4" y="219">768K</text>
<text x="222.1" y="242.9">GND</text>
<text x="244.7" y="242.9">GND</text>
</g>
<g font-size="2.5" fill="#0dab76">
<text x="228.4" y="34.8">SW</text>
<text x="232.3" y="34.8">CLK</text>
<text x="228.4" y="39.8">SW</text>
<text x="232.3" y="39.8">DIO</text>
<text x="228.4" y="44.8">SW</text>
<text x="232.3" y="44.8">O</text>
<text x="213.3" y="68.6" transform="rotate(-90 213.3 68.6)">RX</text>
<text x="215.8" y="68.6" transform="rotate(-90 215.8 68.6)">TX</text>
<text x="311.1" y="86.2">LEAVE R17 OPEN</text>
<text x="358.8" y="93.7">CAN CONFIGURE EITHER CLOCK 8MHz or 32.768K</text>
<text x="358.8" y="131.3">CAN CONFIGURE EITHER CLOCK 8MHz or 32.768K</text>
<text x="213.3" y="249.2">CAN CONFIGURE EITHER CLOCK 8MHz or 32.768K</text>
</g>
<g font-size="2.1" fill="#808080">
<text x="223.6" y="31.9">1</text>
<text x="223.6" y="34.4">2</text>
<text x="223.6" y="36.9">3</text>
<text x="223.6" y="39.4">4</text>
<text x="223.6" y="42">5</text>
<text x="223.6" y="44.5">6</text>
<text x="213" y="62.1" transform="rotate(-90 213 62.1)">1</text>
<text x="215.5" y="62.1" transform="rotate(-90 215.5 62.1)">2</text>
<text x="218" y="62.1" transform="rotate(-90 218 62.1)">3</text>
<text x="192.9" y="88.9" transform="rotate(-90 192.9 88.9)">PB15</text>
<text x="195.4" y="88.9" transform="rotate(-90 195.4 88.9)">PB14</text>
<text x="197.9" y="88.9" transform="rotate(-90 197.9 88.9)">PB13</text>
<text x="200.4" y="88.9" transform="rotate(-90 200.4 88.9)">PB12</text>
<text x="202.9" y="88.9" transform="rotate(-90 202.9 88.9)">PB11</text>
<text x="205.4" y="88.9" transform="rotate(-90 205.4 88.9)">PB10</text>
<text x="207.9" y="88.9" transform="rotate(-90 207.9 88.9)">PB9</text>
<text x="210.4" y="88.9" transform="rotate(-90 210.4 88.9)">PB8</text>
<text x="213" y="88.9" transform="rotate(-90 213 88.9)">PB7</text>
<text x="215.5" y="88.9" transform="rotate(-90 215.5 88.9)">PB6</text>
<text x="218" y="88.9" transform="rotate(-90 218 88.9)">PB5</text>
<text x="220.5" y="88.9" transform="rotate(-90 220.5 88.9)">PB4</text>
<text x="223" y="88.9" transform="rotate(-90 223 88.9)">PB3</text>
<text x="225.5" y="88.9" transform="rotate(-90 225.5 88.9)">PB2</text>
<text x="228" y="88.9" transform="rotate(-90 228 88.9)">PB1</text>
<text x="230.5" y="88.9" transform="rotate(-90 230.5 88.9)">PB0</text>
<text x="235.5" y="88.9" transform="rotate(-90 235.5 88.9)">PA15</text>
<text x="238" y="88.9" transform="rotate(-90 238 88.9)">PA14</text>
<text x="240.5" y="88.9" transform="rotate(-90 240.5 88.9)">PA13</text>
<text x="243" y="88.9" transform="rotate(-90 243 88.9)">PA12</text>
<text x="245.6" y="88.9" transform="rotate(-90 245.6 88.9)">PA11</text>
<text x="248.1" y="88.9" transform="rotate(-90 248.1 88.9)">PA10</text>
<text x="250.6" y="88.9" transform="rotate(-90 250.6 88.9)">PA9</text>
<text x="253.1" y="88.9" transform="rotate(-90 253.1 88.9)">PA8</text>
<text x="255.6" y="88.9" transform="rotate(-90 255.6 88.9)">PA7</text>
<text x="258.1" y="88.9" transform="rotate(-90 258.1 88.9)">PA6</text>
<text x="260.6" y="88.9" transform="rotate(-90 260.6 88.9)">PA5</text>
<text x="263.1" y="88.9" transform="rotate(-90 263.1 88.9)">PA4</text>
<text x="265.6" y="88.9" transform="rotate(-90 265.6 88.9)">PA3</text>
<text x="268.1" y="88.9" transform="rotate(-90 268.1 88.9)">PA2</text>
<text x="270.6" y="88.9" transform="rotate(-90 270.6 88.9)">PA1</text>
<text x="273.1" y="88.9" transform="rotate(-90 273.1 88.9)">PA0</text>
<text x="194" y="98.7" transform="rotate(-90 194 98.7)">PB15</text>
<text x="196.5" y="98.7" transform="rotate(-90 196.5 98.7)">PB14</text>
<text x="199" y="98.7" transform="rotate(-90 199 98.7)">PB13</text>
<text x="201.5" y="98.7" transform="rotate(-90 201.5 98.7)">PB12</text>
<text x="204" y="98.5" transform="rotate(-90 204 98.5)">PB11</text>
<text x="206.5" y="98.7" transform="rotate(-90 206.5 98.7)">PB10</text>
<text x="209" y="97.5" transform="rotate(-90 209 97.5)">PB9</text>
<text x="211.6" y="97.5" transform="rotate(-90 211.6 97.5)">PB8</text>
<text x="214.1" y="97.5" transform="rotate(-90 214.1 97.5)">PB7</text>
<text x="216.6" y="97.5" transform="rotate(-90 216.6 97.5)">PB6</text>
<text x="219.1" y="97.5" transform="rotate(-90 219.1 97.5)">PB5</text>
<text x="221.6" y="97.5" transform="rotate(-90 221.6 97.5)">PB4</text>
<text x="224.1" y="97.5" transform="rotate(-90 224.1 97.5)">PB3</text>
<text x="226.6" y="97.5" transform="rotate(-90 226.6 97.5)">PB2</text>
<text x="229.1" y="97.5" transform="rotate(-90 229.1 97.5)">PB1</text>
<text x="231.6" y="97.5" transform="rotate(-90 231.6 97.5)">PB0</text>
<text x="236.6" y="98.5" transform="rotate(-90 236.6 98.5)">PA15</text>
<text x="239.1" y="98.5" transform="rotate(-90 239.1 98.5)">PA14</text>
<text x="241.6" y="98.5" transform="rotate(-90 241.6 98.5)">PA13</text>
<text x="244.2" y="98.5" transform="rotate(-90 244.2 98.5)">PA12</text>
<text x="246.7" y="98.4" transform="rotate(-90 246.7 98.4)">PA11</text>
<text x="249.2" y="98.5" transform="rotate(-90 249.2 98.5)">PA10</text>
<text x="251.7" y="97.4" transform="rotate(-90 251.7 97.4)">PA9</text>
<text x="254.2" y="97.4" transform="rotate(-90 254.2 97.4)">PA8</text>
<text x="256.7" y="97.4" transform="rotate(-90 256.7 97.4)">PA7</text>
<text x="259.2" y="97.4" transform="rotate(-90 259.2 97.4)">PA6</text>
<text x="261.7" y="97.4" transform="rotate(-90 261.7 97.4)">PA5</text>
<text x="264.2" y="97.4" transform="rotate(-90 264.2 97.4)">PA4</text>
<text x="266.7" y="97.4" transform="rotate(-90 266.7 97.4)">PA3</text>
<text x="269.2" y="97.4" transform="rotate(-90 269.2 97.4)">PA2</text>
<text x="271.5" y="100.7">BOOT0</text>
<text x="271.7" y="97.4" transform="rotate(-90 271.7 97.4)">PA1</text>
<text x="274.2" y="97.4" transform="rotate(-90 274.2 97.4)">PA0</text>
<text x="283.3" y="99.6">BOOT0</text>
<text x="180.5" y="105.9">VBAT</text>
<text x="190.5" y="107">VBAT</text>
<text x="273" y="105.7">NRST</text>
<text x="283.3" y="104.6">NRST</text>
<text x="180.3" y="108.4">VDD1</text>
<text x="180.3" y="110.9">VDD2</text>
<text x="180.3" y="113.4">VDD3</text>
<text x="190.5" y="109.5">VDD1</text>
<text x="190.5" y="112">VDD2</text>
<text x="274.6" y="110.8">PH0</text>
<text x="274.6" y="113.3">PH1</text>
<text x="283.3" y="109.7">PH0</text>
<text x="283.3" y="112.2">PH1</text>
<text x="180.3" y="115.9">VDD4</text>
<text x="180.3" y="118.4">VDD5</text>
<text x="190.5" y="114.5">VDD3</text>
<text x="190.5" y="117">VDD4</text>
<text x="190.5" y="119.5">VDD5</text>
<text x="274.7" y="119.5">PE0</text>
<text x="283.3" y="118.4">PE0</text>
<text x="177.1" y="120.9">VDDUSB</text>
<text x="180.5" y="123.5">VSS1</text>
<text x="180.5" y="126">VSS2</text>
<text x="190.5" y="122">VDDUSB</text>
<text x="190.5" y="124.6">VSS1</text>
<text x="274.7" y="122">PE1</text>
<text x="274.7" y="124.6">PE2</text>
<text x="283.3" y="120.9">PE1</text>
<text x="283.3" y="123.5">PE2</text>
<text x="283.3" y="126">PE3</text>
<text x="180.5" y="131">VSS4</text>
<text x="180.5" y="128.5">VSS3</text>
<text x="190.5" y="127.1">VSS2</text>
<text x="190.5" y="129.6">VSS3</text>
<text x="274.7" y="127.1">PE3</text>
<text x="274.7" y="129.6">PE4</text>
<text x="283.3" y="128.5">PE4</text>
<text x="283.3" y="131">PE5</text>
<text x="180.5" y="133.5">VSS5</text>
<text x="190.5" y="134.6">VSS5</text>
<text x="190.5" y="132.1">VSS4</text>
<text x="274.7" y="132.1">PE5</text>
<text x="274.7" y="134.6">PE6</text>
<text x="274.7" y="137.1">PE7</text>
<text x="283.3" y="133.5">PE6</text>
<text x="283.3" y="136">PE7</text>
<text x="180" y="142.3">VDDA</text>
<text x="180.3" y="139.8">VSSA</text>
<text x="190.5" y="140.9">VSSA</text>
<text x="190.5" y="143.4">VDDA</text>
<text x="274.7" y="139.6">PE8</text>
<text x="274.7" y="142.1">PE9</text>
<text x="283.3" y="138.5">PE8</text>
<text x="283.3" y="141">PE9</text>
<text x="283.3" y="143.5">PE10</text>
<text x="380.3" y="138.5">P$1</text>
<text x="388.6" y="139.6">1</text>
<text x="392.9" y="139.6">2</text>
<text x="398.7" y="138.5">P$2</text>
<text x="179.6" y="149.8">VREF-</text>
<text x="273.5" y="144.6">PE10</text>
<text x="273.5" y="149.6">PE12</text>
<text x="273.7" y="147.1">PE11</text>
<text x="283.3" y="146">PE11</text>
<text x="283.3" y="148.5">PE12</text>
<text x="380.3" y="148.5">P$1</text>
<text x="388.6" y="149.6">1</text>
<text x="392.9" y="149.6">2</text>
<text x="398.7" y="148.5">P$2</text>
<text x="179" y="152.3">VREF+</text>
<text x="190.5" y="153.4">VREF+</text>
<text x="190.5" y="150.9">VREF-</text>
<text x="273.5" y="152.1">PE13</text>
<text x="273.5" y="154.6">PE14</text>
<text x="283.3" y="151">PE13</text>
<text x="283.3" y="153.5">PE14</text>
<text x="273.5" y="157.2">PE15</text>
<text x="283.3" y="156.1">PE15</text>
<text x="194" y="165.4" transform="rotate(-90 194 165.4)">PD15</text>
<text x="196.5" y="165.4" transform="rotate(-90 196.5 165.4)">PD14</text>
<text x="199" y="165.4" transform="rotate(-90 199 165.4)">PD13</text>
<text x="201.5" y="165.4" transform="rotate(-90 201.5 165.4)">PD12</text>
<text x="204" y="165.4" transform="rotate(-90 204 165.4)">PD11</text>
<text x="206.5" y="165.4" transform="rotate(-90 206.5 165.4)">PD10</text>
<text x="209" y="165.4" transform="rotate(-90 209 165.4)">PD9</text>
<text x="211.6" y="165.4" transform="rotate(-90 211.6 165.4)">PD8</text>
<text x="214.1" y="165.4" transform="rotate(-90 214.1 165.4)">PD7</text>
<text x="216.6" y="165.4" transform="rotate(-90 216.6 165.4)">PD6</text>
<text x="219.1" y="165.4" transform="rotate(-90 219.1 165.4)">PD5</text>
<text x="221.6" y="165.4" transform="rotate(-90 221.6 165.4)">PD4</text>
<text x="224.1" y="165.4" transform="rotate(-90 224.1 165.4)">PD3</text>
<text x="226.6" y="165.4" transform="rotate(-90 226.6 165.4)">PD2</text>
<text x="229.1" y="165.4" transform="rotate(-90 229.1 165.4)">PD1</text>
<text x="231.6" y="165.4" transform="rotate(-90 231.6 165.4)">PD0</text>
<text x="236.6" y="165.4" transform="rotate(-90 236.6 165.4)">PC15/OSC32OUT</text>
<text x="239.1" y="165.4" transform="rotate(-90 239.1 165.4)">PC14/OSC32IN</text>
<text x="241.6" y="165.4" transform="rotate(-90 241.6 165.4)">PC13</text>
<text x="244.2" y="165.4" transform="rotate(-90 244.2 165.4)">PC12</text>
<text x="246.7" y="165.4" transform="rotate(-90 246.7 165.4)">PC11</text>
<text x="249.2" y="165.4" transform="rotate(-90 249.2 165.4)">PC10</text>
<text x="251.7" y="165.4" transform="rotate(-90 251.7 165.4)">PC9</text>
<text x="254.2" y="165.4" transform="rotate(-90 254.2 165.4)">PC8</text>
<text x="256.7" y="165.4" transform="rotate(-90 256.7 165.4)">PC7</text>
<text x="259.2" y="165.4" transform="rotate(-90 259.2 165.4)">PC6</text>
<text x="261.7" y="165.4" transform="rotate(-90 261.7 165.4)">PC5</text>
<text x="264.2" y="165.4" transform="rotate(-90 264.2 165.4)">PC4</text>
<text x="266.7" y="165.4" transform="rotate(-90 266.7 165.4)">PC3</text>
<text x="269.2" y="165.4" transform="rotate(-90 269.2 165.4)">PC2</text>
<text x="271.7" y="165.4" transform="rotate(-90 271.7 165.4)">PC1</text>
<text x="274.2" y="165.4" transform="rotate(-90 274.2 165.4)">PC0</text>
<text x="192.9" y="175.3" transform="rotate(-90 192.9 175.3)">PD15</text>
<text x="195.4" y="175.3" transform="rotate(-90 195.4 175.3)">PD14</text>
<text x="197.9" y="175.3" transform="rotate(-90 197.9 175.3)">PD13</text>
<text x="200.4" y="175.3" transform="rotate(-90 200.4 175.3)">PD12</text>
<text x="202.9" y="175.1" transform="rotate(-90 202.9 175.1)">PD11</text>
<text x="205.4" y="175.3" transform="rotate(-90 205.4 175.3)">PD10</text>
<text x="207.9" y="174.1" transform="rotate(-90 207.9 174.1)">PD9</text>
<text x="210.4" y="174.1" transform="rotate(-90 210.4 174.1)">PD8</text>
<text x="213" y="174.1" transform="rotate(-90 213 174.1)">PD7</text>
<text x="215.5" y="174.1" transform="rotate(-90 215.5 174.1)">PD6</text>
<text x="218" y="174.1" transform="rotate(-90 218 174.1)">PD5</text>
<text x="220.5" y="174.1" transform="rotate(-90 220.5 174.1)">PD4</text>
<text x="223" y="174.1" transform="rotate(-90 223 174.1)">PD3</text>
<text x="225.5" y="174.1" transform="rotate(-90 225.5 174.1)">PD2</text>
<text x="228" y="174.1" transform="rotate(-90 228 174.1)">PD1</text>
<text x="230.5" y="174.1" transform="rotate(-90 230.5 174.1)">PD0</text>
<text x="240.5" y="175.3" transform="rotate(-90 240.5 175.3)">PC13</text>
<text x="243" y="175.3" transform="rotate(-90 243 175.3)">PC12</text>
<text x="245.6" y="175.1" transform="rotate(-90 245.6 175.1)">PC11</text>
<text x="248.1" y="175.3" transform="rotate(-90 248.1 175.3)">PC10</text>
<text x="250.6" y="174.1" transform="rotate(-90 250.6 174.1)">PC9</text>
<text x="253.1" y="174.1" transform="rotate(-90 253.1 174.1)">PC8</text>
<text x="255.6" y="174.1" transform="rotate(-90 255.6 174.1)">PC7</text>
<text x="258.1" y="174.1" transform="rotate(-90 258.1 174.1)">PC6</text>
<text x="260.6" y="174.1" transform="rotate(-90 260.6 174.1)">PC5</text>
<text x="263.1" y="174.1" transform="rotate(-90 263.1 174.1)">PC4</text>
<text x="265.6" y="174.1" transform="rotate(-90 265.6 174.1)">PC3</text>
<text x="268.1" y="174.1" transform="rotate(-90 268.1 174.1)">PC2</text>
<text x="270.6" y="174.1" transform="rotate(-90 270.6 174.1)">PC1</text>
<text x="273.1" y="174.1" transform="rotate(-90 273.1 174.1)">PC0</text>
<text x="238" y="184.9" transform="rotate(-90 238 184.9)">PC14/OSC32IN</text>
<text x="235.5" y="187.3" transform="rotate(-90 235.5 187.3)">PC15/OSC32OUT</text>
<text x="227.4" y="213.7">1</text>
<text x="233.2" y="214.8">1</text>
<text x="237.4" y="214.8">2</text>
<text x="243.2" y="213.7">2</text>
</g>
</svg>
